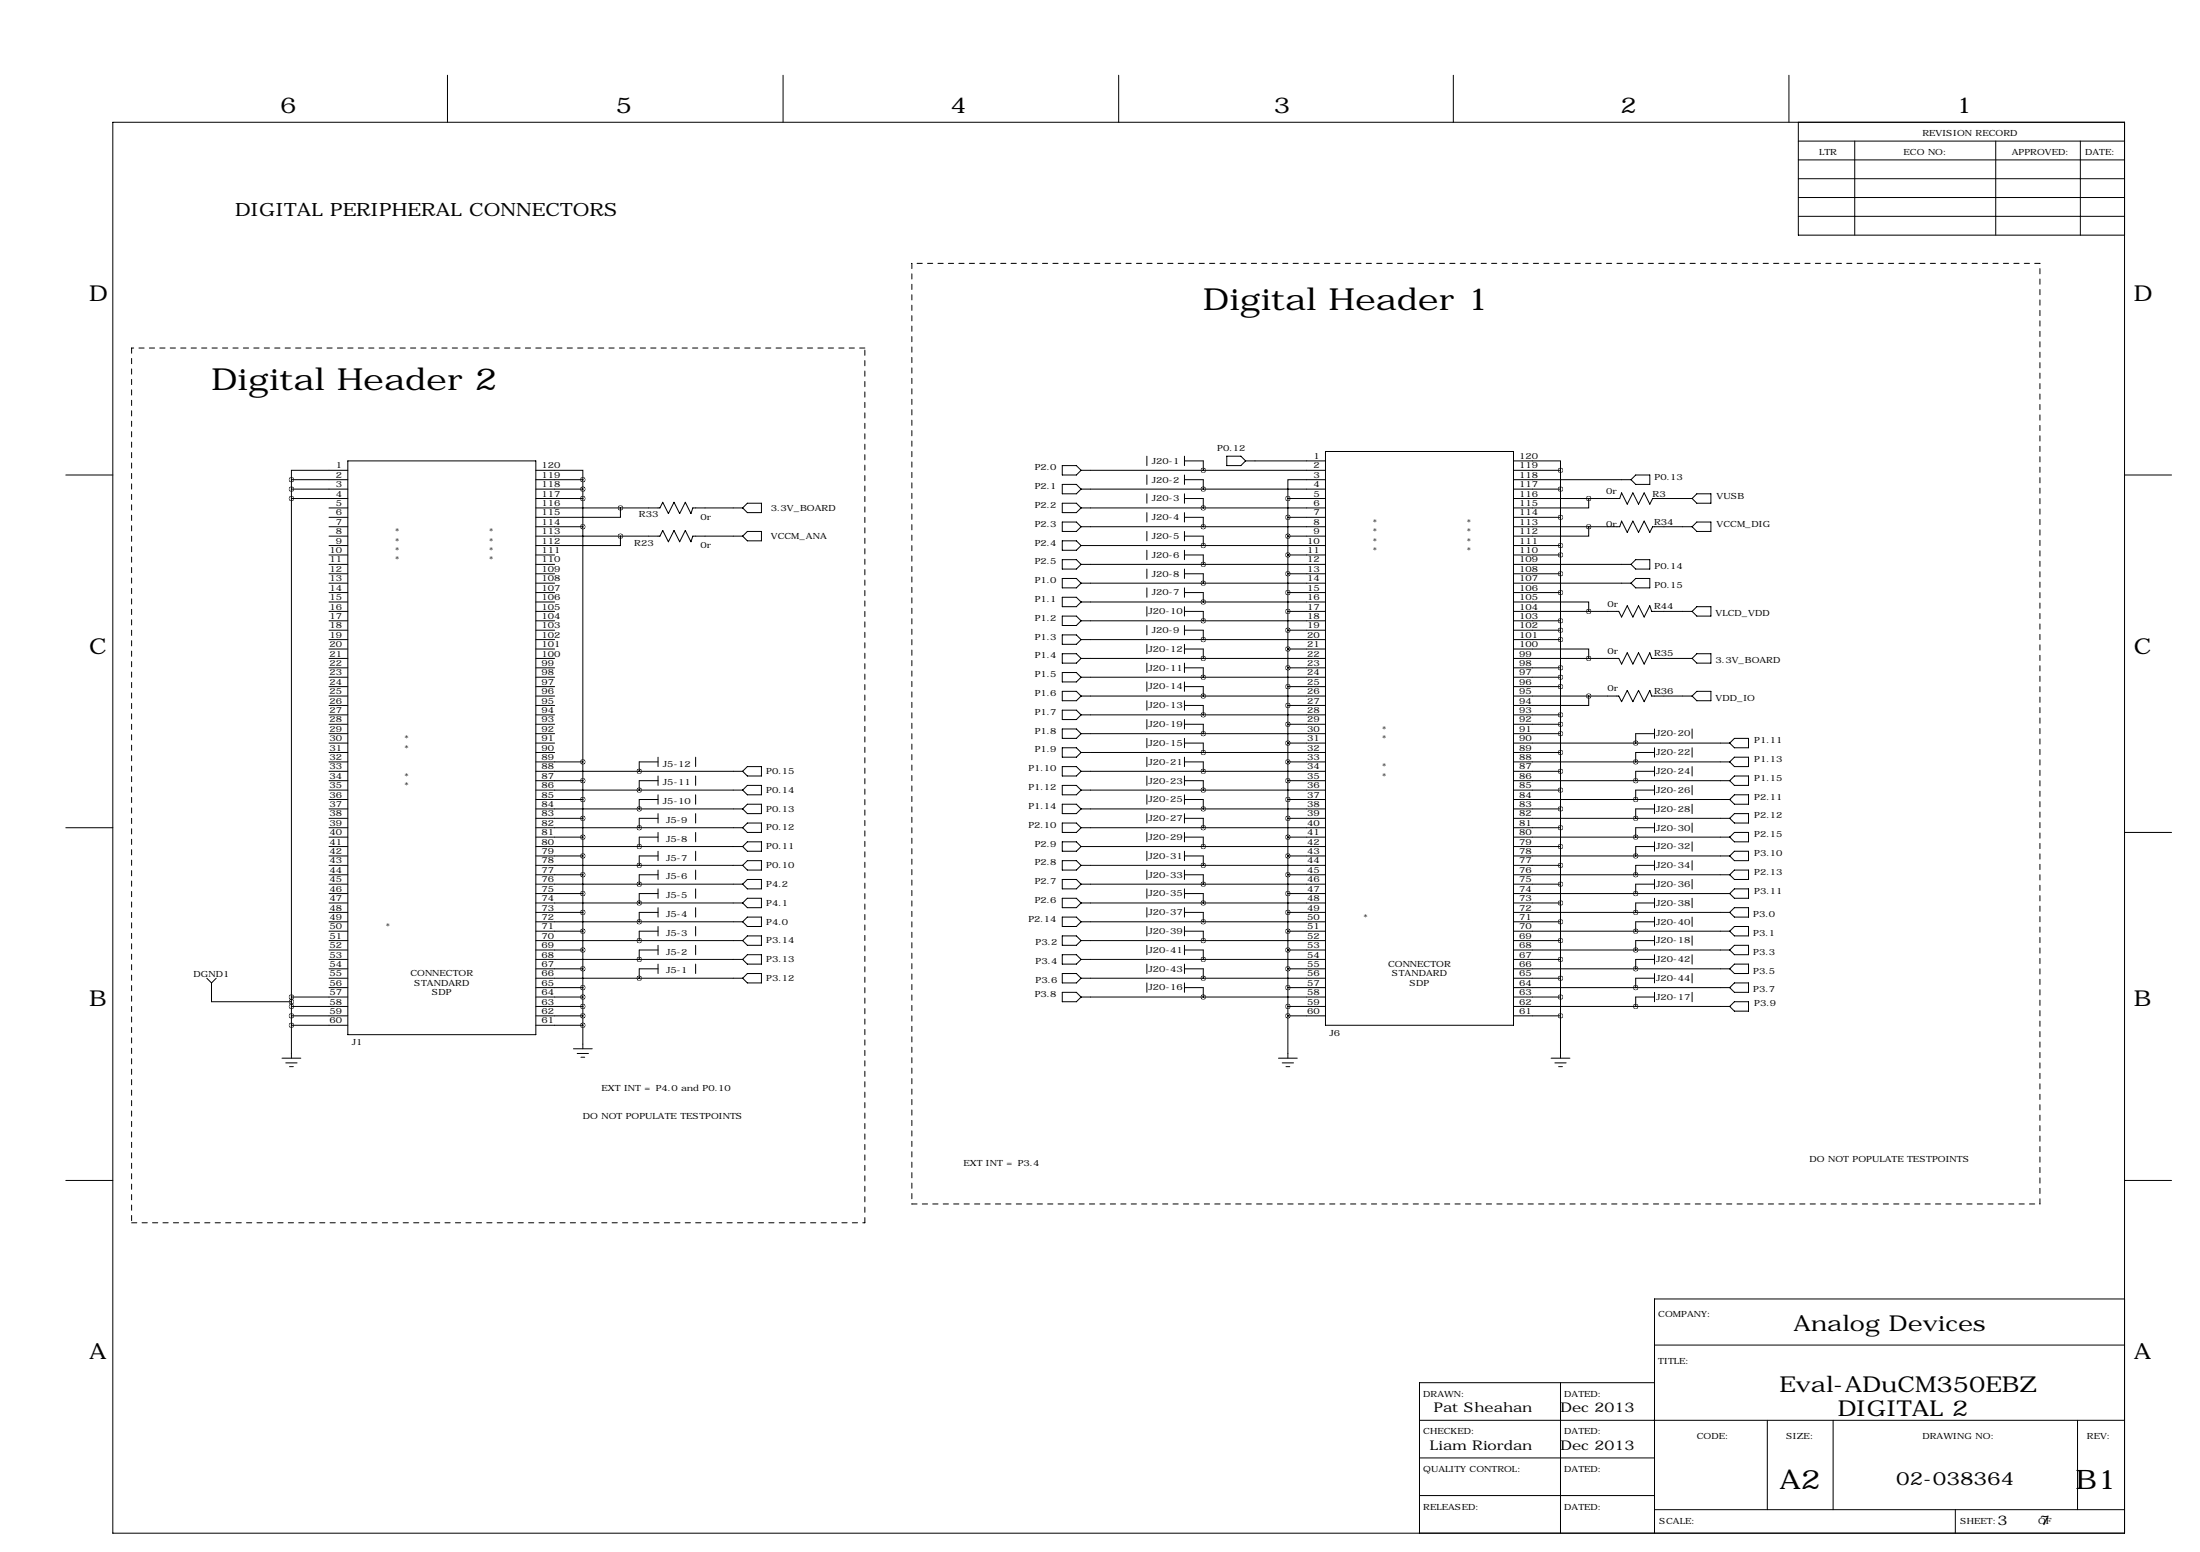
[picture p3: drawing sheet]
<svg xmlns="http://www.w3.org/2000/svg" width="594mm" height="419mm" viewBox="0 0 594 419" stroke-linecap="round" stroke-linejoin="round" font-family="sans-serif">
<path d="M246.4 71.1v254M551.2 71.1h-304.8M35.6 94v236.2M233.7 94h-198.1M35.6 330.2h198.1M233.7 330.2v-236.2M246.4 325.1h304.8M551.2 325.1v-254" fill="none" stroke="#000" stroke-width=".27" stroke-dasharray="1.4 1.4"/>
<g fill="none" stroke="#000" stroke-width=".27">
<path d="M30.5 33h543.5v381h-543.5zM120.9 20.3v12.7M211.6 20.3v12.7M302.3 20.3v12.7M392.7 20.3v12.7M483.4 20.3v12.7M485.9 33v30.5h88.1M485.9 38.1h88.1M501.1 38.1v25.4M539.2 38.1v25.4M562.1 38.1v25.4M485.9 48.3h88.1"/>
<path d="M485.9 43.2h88.1M485.9 53.3h88.1M485.9 58.4h88.1M17.8 128.3h12.7M78.7 129.5h15.3M78.7 132.1h15.3M78.7 134.6h15.3M78.7 129.5v156.3M88.9 137.2h5.1M88.9 139.7h5.1M94 127h-15.3v2.5M94 124.5h50.8v154.9h-50.8z"/>
<path d="M144.8 127h12.7v2.5M144.8 129.5h12.7M144.8 132.1h12.7M144.8 134.6h12.7M144.8 137.2h33.5l.8-1.6 1.5 3.1 1.5-3.1 1.5 3.1 1.6-3.1 1.5 3.1 .5-1.5h13.5M157.5 129.5v153.7M167.6 137.2v2.5h-22.8M200.7 137.2l1.2-1.3h3.8v2.5h-3.8zM287 125.7h3.8l1.3 1.3-1.3 1.3h-3.8zM287 135.9h3.8l1.3 1.3-1.3 1.2h-3.8zM287 130.8h3.8l1.3 1.3-1.3 1.2h-3.8zM292.1 127h66"/>
<path d="M292.1 132.1h66M292.1 137.2h66M309.9 123.2v2.5M309.9 128.3v2.5M309.9 133.3v2.6M309.9 138.4v2.6M320 124.5h5.1v2.5M320 129.5h5.1v2.6M320 134.6h5.1v2.6M320 139.7h5.1v2.5M320 123.2v2.5M320 128.3v2.5"/>
<path d="M320 133.3v2.6M320 138.4v2.6M331.5 123.2h3.8l1.2 1.3-1.2 1.2h-3.8zM336.5 124.5h21.6M348 134.6h10.1M348 139.7h10.1M348 134.6v151.2M358.1 129.5h-10.1v5.1M358.1 121.9h50.8v155h-50.8zM408.9 124.5h12.7v2.5M408.9 127h12.7M408.9 129.5h31.8"/>
<path d="M408.9 132.1h12.7M408.9 134.6h28.7l.5-1.5 1.6 3 1.5-3 1.5 3 1.5-3 1.6 3 .7-1.5h10.7M408.9 139.7h12.7M421.6 127v158.8M429.3 134.6v2.6h-20.4M440.7 129.5l1.3-1.2h3.8v2.5h-3.8zM458.5 133.3h3.8v2.6h-3.8l-1.3-1.3zM574 128.3h12.7M88.9 142.2h5.1M88.9 144.8h5.1M88.9 147.3h5.1M88.9 149.9h5.1"/>
<path d="M88.9 152.4h5.1M88.9 154.9h5.1M88.9 157.5h5.1M144.8 142.2h12.7M144.8 144.8h33.5l.8-1.5 1.5 3 1.5-3 1.5 3 1.6-3 1.5 3 .5-1.5h13.5M144.8 149.9h5.1M144.8 152.4h5.1M144.8 154.9h5.1M144.8 157.5h5.1M167.6 144.8v2.5h-22.8M200.7 144.8l1.2-1.3h3.8v2.6h-3.8zM287 151.1h3.8l1.3 1.3-1.3 1.3h-3.8z"/>
<path d="M287 141h3.8l1.3 1.2-1.3 1.3h-3.8zM287 146.1h3.8l1.3 1.2-1.3 1.3h-3.8zM287 156.2h3.8l1.3 1.3-1.3 1.3h-3.8zM292.1 142.2h66M292.1 147.3h66M292.1 152.4h66M292.1 157.5h66M309.9 143.5v2.6M309.9 148.6v2.5M309.9 153.7v2.5M309.9 158.8v2.5M320 144.8h5.1v2.5"/>
<path d="M320 149.9h5.1v2.5M320 154.9h5.1v2.6M320 143.5v2.6M320 148.6v2.5M320 153.7v2.5M320 158.8v2.5M348 144.8h10.1M348 149.9h10.1M348 154.9h10.1M408.9 142.2h28.7l.5-1.5 1.6 3.1 1.5-3.1 1.5 3.1 1.5-3.1 1.6 3.1 .7-1.6h10.7M408.9 147.3h12.7M408.9 149.9h12.7"/>
<path d="M408.9 152.4h31.8M408.9 154.9h12.7M408.9 157.5h31.8M429.3 142.2v2.6h-20.4M440.7 152.4l1.3-1.3h3.8v2.6h-3.8zM440.7 157.5l1.3-1.3h3.8v2.6h-3.8zM458.5 141h3.8v2.5h-3.8l-1.3-1.3zM88.9 160h5.1M88.9 162.6h5.1M88.9 165.1h5.1M88.9 167.6h5.1M88.9 170.2h5.1"/>
<path d="M88.9 172.7h5.1M88.9 175.3h5.1M88.9 177.8h5.1M144.8 160h5.1M144.8 162.6h5.1M144.8 165.1h5.1M144.8 167.6h5.1M144.8 170.2h5.1M144.8 172.7h5.1M144.8 175.3h5.1M144.8 177.8h5.1M287 171.4h3.8l1.3 1.3-1.3 1.3h-3.8z"/>
<path d="M287 161.3h3.8l1.3 1.3-1.3 1.2h-3.8zM287 166.4h3.8l1.3 1.2-1.3 1.3h-3.8zM287 176.5h3.8l1.3 1.3-1.3 1.3h-3.8zM292.1 162.6h66M292.1 167.6h66M292.1 172.7h66M292.1 177.8h66M309.9 163.8v2.6M309.9 168.9v2.5M309.9 174v2.5M309.9 179.1v2.5M320 160h5.1v2.6"/>
<path d="M320 165.1h5.1v2.5M320 170.2h5.1v2.5M320 175.3h5.1v2.5M320 163.8v2.6M320 168.9v2.5M320 174v2.5M320 179.1v2.5M348 160h10.1M348 165.1h10.1M348 170.2h10.1M348 175.3h10.1M408.9 175.3h20.4v2.5"/>
<path d="M408.9 162.6h20.4v2.5M408.9 160h12.7M408.9 165.1h28.5l.7 1.5 1.6-3 1.5 3 1.5-3 1.5 3 1.6-3 .5 1.5h10.9M408.9 167.6h12.7M408.9 170.2h12.7M408.9 172.7h12.7M408.9 177.8h28.5l.7 1.5 1.6-3 1.5 3 1.5-3 1.5 3 1.6-3 .5 1.5h10.9M457.2 165.1l1.3-1.3h3.8v2.6h-3.8zM457.2 177.8l1.3-1.3h3.8v2.6h-3.8zM88.9 180.3h5.1M88.9 182.9h5.1M88.9 185.4h5.1"/>
<path d="M88.9 188h5.1M88.9 190.5h5.1M88.9 193h5.1M88.9 195.6h5.1M88.9 198.1h5.1M144.8 180.3h5.1M144.8 182.9h5.1M144.8 185.4h5.1M144.8 188h5.1M144.8 190.5h5.1M144.8 193h5.1M144.8 195.6h5.1"/>
<path d="M144.8 198.1h5.1M287 181.6h3.8l1.3 1.3-1.3 1.2h-3.8zM287 186.7h3.8l1.3 1.3-1.3 1.2h-3.8zM287 191.8h3.8l1.3 1.2-1.3 1.3h-3.8zM287 196.8h3.8l1.3 1.3-1.3 1.3h-3.8zM292.1 182.9h66M292.1 188h66M292.1 193h66M292.1 198.1h66M309.9 184.1v2.6M309.9 189.2v2.6M309.9 194.3v2.5"/>
<path d="M309.9 199.4v2.5M320 180.3h5.1v2.6M320 185.4h5.1v2.6M320 190.5h5.1v2.5M320 195.6h5.1v2.5M320 184.1v2.6M320 189.2v2.6M320 194.3v2.5M320 199.4v2.5M348 180.3h10.1M348 185.4h10.1M348 190.5h10.1"/>
<path d="M348 195.6h10.1M408.9 180.3h12.7M408.9 182.9h12.7M408.9 185.4h12.7M408.9 188h28.5l.7 1.5 1.6-3.1 1.5 3.1 1.5-3.1 1.5 3.1 1.6-3.1 .5 1.6h10.9M408.9 193h12.7M408.9 195.6h12.7M408.9 198.1h12.7M429.3 188v2.5h-20.4M447 196.8v2.6M447 198.1h-5v2.6M457.2 196.8v2.6"/>
<path d="M458.5 186.7h3.8v2.5h-3.8l-1.3-1.2zM88.9 200.7h5.1M88.9 203.2h5.1M88.9 205.7h5.1M88.9 208.3h5.1M88.9 210.8h5.1M88.9 213.4h5.1M88.9 215.9h5.1M88.9 218.4h5.1M144.8 200.7h5.1M144.8 203.2h5.1M144.8 205.7h12.7"/>
<path d="M144.8 208.3h55.9M144.8 210.8h12.7M144.8 213.4h55.9M144.8 215.9h12.7M144.8 218.4h55.9M177.8 205.7h-5.1v2.6M177.8 210.8h-5.1v2.6M177.8 215.9h-5.1v2.5M177.8 204.5v2.5M177.8 209.5v2.6M177.8 214.6v2.6M177.8 219.7v2.5"/>
<path d="M188 204.5v2.5M188 209.5v2.6M188 214.6v2.6M188 219.7v2.5M200.7 208.3l1.2-1.3h3.8v2.5h-3.8zM200.7 213.4l1.2-1.3h3.8v2.5h-3.8zM200.7 218.4l1.2-1.2h3.8v2.5h-3.8zM287 217.2h3.8l1.3 1.2-1.3 1.3h-3.8zM287 212.1h3.8l1.3 1.3-1.3 1.2h-3.8zM287 207h3.8l1.3 1.3-1.3 1.2h-3.8zM287 201.9h3.8l1.3 1.3-1.3 1.3h-3.8zM292.1 203.2h66"/>
<path d="M292.1 208.3h66M292.1 213.4h66M292.1 218.4h66M309.9 204.5v2.5M309.9 209.5v2.6M309.9 214.6v2.6M309.9 219.7v2.5M320 200.7h5.1v2.5M320 205.7h5.1v2.6M320 210.8h5.1v2.6M320 215.9h5.1v2.5M320 204.5v2.5"/>
<path d="M320 209.5v2.6M320 214.6v2.6M320 219.7v2.5M348 200.7h10.1M348 205.7h10.1M348 210.8h10.1M348 215.9h10.1M408.9 200.7h58.5M408.9 203.2h12.7M408.9 205.7h58.5M408.9 208.3h12.7M408.9 210.8h58.5"/>
<path d="M408.9 213.4h12.7M408.9 215.9h58.5M408.9 218.4h12.7M447 201.9v2.6M447 207v2.5M447 212.1v2.5M447 217.2v2.5M447 203.2h-5v2.5M447 208.3h-5v2.5M447 213.4h-5v2.5M447 218.4h-5v2.6M457.2 201.9v2.6"/>
<path d="M457.2 207v2.5M457.2 212.1v2.5M457.2 217.2v2.5M467.4 200.7l1.2-1.3h3.8v2.5h-3.8zM468.6 219.7h3.8v2.5h-3.8l-1.2-1.2zM468.6 214.6h3.8v2.6h-3.8l-1.2-1.3zM468.6 209.5h3.8v2.6h-3.8l-1.2-1.3zM468.6 204.5h3.8v2.5h-3.8l-1.2-1.3zM17.8 223.5h12.7M88.9 223.5h5.1M88.9 221h5.1M88.9 226.1h5.1"/>
<path d="M88.9 228.6h5.1M88.9 231.1h5.1M88.9 233.7h5.1M88.9 236.2h5.1M88.9 238.8h5.1M144.8 223.5h55.9M144.8 221h12.7M144.8 226.1h12.7M144.8 228.6h55.9M144.8 231.1h12.7M144.8 233.7h55.9M144.8 236.2h12.7"/>
<path d="M144.8 238.8h55.9M177.8 221h-5.1v2.5M177.8 226.1h-5.1v2.5M177.8 231.1h-5.1v2.6M177.8 236.2h-5.1v2.6M177.8 224.8v2.5M177.8 229.9v2.5M177.8 234.9v2.6M188 224.8v2.5M188 229.9v2.5M188 234.9v2.6M200.7 223.5l1.2-1.3h3.8v2.6h-3.8z"/>
<path d="M200.7 228.6l1.2-1.3h3.8v2.6h-3.8zM200.7 233.7l1.2-1.3h3.8v2.5h-3.8zM200.7 238.8l1.2-1.3h3.8v2.5h-3.8zM287 222.2h3.8l1.3 1.3-1.3 1.3h-3.8zM287 232.4h3.8l1.3 1.3-1.3 1.2h-3.8zM287 227.3h3.8l1.3 1.3-1.3 1.3h-3.8zM287 237.5h3.8l1.3 1.3-1.3 1.2h-3.8zM292.1 223.5h66M292.1 228.6h66M292.1 233.7h66M292.1 238.8h66M309.9 224.8v2.5"/>
<path d="M309.9 229.9v2.5M309.9 234.9v2.6M320 221h5.1v2.5M320 226.1h5.1v2.5M320 231.1h5.1v2.6M320 236.2h5.1v2.6M320 224.8v2.5M320 229.9v2.5M320 234.9v2.6M348 221h10.1M348 226.1h10.1M348 231.1h10.1"/>
<path d="M348 236.2h10.1M408.9 223.5h12.7M408.9 221h58.5M408.9 226.1h58.5M408.9 228.6h12.7M408.9 231.1h58.5M408.9 233.7h12.7M408.9 236.2h58.5M408.9 238.8h12.7M447 222.2v2.6M447 227.3v2.6M447 232.4v2.5"/>
<path d="M447 237.5v2.5M447 223.5h-5v2.6M447 228.6h-5v2.5M447 233.7h-5v2.5M447 238.8h-5v2.5M457.2 222.2v2.6M457.2 227.3v2.6M457.2 232.4v2.5M457.2 237.5v2.5M467.4 236.2l1.2-1.3h3.8v2.6h-3.8zM468.6 224.8h3.8v2.5h-3.8l-1.2-1.2zM468.6 229.9h3.8v2.5h-3.8l-1.2-1.3z"/>
<path d="M574 224.8h12.7M88.9 241.3h5.1M88.9 243.8h5.1M88.9 246.4h5.1M88.9 248.9h5.1M88.9 251.5h5.1M88.9 254h5.1M88.9 256.5h5.1M88.9 259.1h5.1M144.8 241.3h12.7M144.8 243.8h55.9M144.8 246.4h12.7"/>
<path d="M144.8 248.9h55.9M144.8 251.5h12.7M144.8 254h55.9M144.8 256.5h12.7M144.8 259.1h55.9M177.8 241.3h-5.1v2.5M177.8 246.4h-5.1v2.5M177.8 251.5h-5.1v2.5M177.8 256.5h-5.1v2.6M177.8 240v2.6M177.8 245.1v2.5M177.8 250.2v2.5"/>
<path d="M177.8 255.3v2.5M188 240v2.6M188 245.1v2.5M188 250.2v2.5M188 255.3v2.5M200.7 243.8l1.2-1.2h3.8v2.5h-3.8zM200.7 248.9l1.2-1.3h3.8v2.6h-3.8zM200.7 254l1.2-1.3h3.8v2.6h-3.8zM200.7 259.1l1.2-1.3h3.8v2.6h-3.8zM287 257.8h3.8l1.3 1.3-1.3 1.3h-3.8zM287 252.7h3.8l1.3 1.3-1.3 1.3h-3.8zM287 247.6h3.8l1.3 1.3-1.3 1.3h-3.8z"/>
<path d="M287 242.6h3.8l1.3 1.2-1.3 1.3h-3.8zM292.1 243.8h66M292.1 248.9h66M292.1 254h66M292.1 259.1h66M309.9 240v2.6M309.9 245.1v2.5M309.9 250.2v2.5M309.9 255.3v2.5M320 241.3h5.1v2.5M320 246.4h5.1v2.5M320 251.5h5.1v2.5"/>
<path d="M320 256.5h5.1v2.6M320 240v2.6M320 245.1v2.5M320 250.2v2.5M320 255.3v2.5M348 241.3h10.1M348 246.4h10.1M348 251.5h10.1M348 256.5h10.1M408.9 241.3h58.5M408.9 243.8h12.7M408.9 246.4h58.5"/>
<path d="M408.9 248.9h12.7M408.9 251.5h58.5M408.9 254h12.7M408.9 256.5h58.5M408.9 259.1h12.7M447 242.6v2.5M447 247.6v2.6M447 252.7v2.6M447 257.8v2.6M447 243.8h-5v2.6M447 248.9h-5v2.6M447 254h-5v2.5"/>
<path d="M447 259.1h-5v2.5M457.2 242.6v2.5M457.2 247.6v2.6M457.2 252.7v2.6M457.2 257.8v2.6M468.6 255.3h3.8v2.5h-3.8l-1.2-1.3zM468.6 250.2h3.8v2.5h-3.8l-1.2-1.2zM468.6 245.1h3.8v2.5h-3.8l-1.2-1.2zM468.6 240h3.8v2.6h-3.8l-1.2-1.3zM55.9 264.2l1.2 1.2M57.1 265.4v5.1h21.6M58.4 264.2l-1.3 1.2"/>
<path d="M78.7 269.2h15.3M78.7 271.8h15.3M78.7 274.3h15.3M78.7 276.9h15.3M88.9 261.6h5.1M88.9 264.2h5.1M88.9 266.7h5.1M144.8 261.6h12.7M144.8 264.2h55.9M144.8 266.7h12.7M144.8 269.2h12.7M144.8 271.8h12.7"/>
<path d="M144.8 274.3h12.7M144.8 276.9h12.7M177.8 261.6h-5.1v2.6M177.8 260.4v2.5M188 260.4v2.5M200.7 264.2l1.2-1.3h3.8v2.5h-3.8zM287 262.9h3.8l1.3 1.3-1.3 1.2h-3.8zM287 268h3.8l1.3 1.2-1.3 1.3h-3.8zM292.1 264.2h66M292.1 269.2h66M309.9 260.4v2.5M309.9 265.4v2.6"/>
<path d="M320 261.6h5.1v2.6M320 266.7h5.1v2.5M320 260.4v2.5M320 265.4v2.6M348 261.6h10.1M348 266.7h10.1M348 271.8h10.1M348 274.3h10.1M408.9 261.6h58.5M408.9 264.2h12.7M408.9 266.7h58.5M408.9 269.2h12.7"/>
<path d="M408.9 271.8h58.5M408.9 274.3h12.7M447 262.9v2.5M447 268v2.5M447 264.2h-5v2.5M447 269.2h-5v2.6M457.2 262.9v2.5M457.2 268v2.5M468.6 260.4h3.8v2.5h-3.8l-1.2-1.3zM468.6 265.4h3.8v2.6h-3.8l-1.2-1.3zM468.6 270.5h3.8v2.5h-3.8l-1.2-1.2zM76.2 285.8h5.1"/>
<path d="M77.2 287h3.1M78.2 288h1M154.9 283.2h5.1M156 284.5h3M157 285.5h1M345.4 285.8h5.1M346.5 287h3M347.5 288h1M419.1 285.8h5.1M420.1 287h3.1M421.1 288h1M17.8 318.8h12.7"/>
<path d="M574 318.8h12.7M574 350.8h-127v63.2M421.6 373.4v40.6M447 363.2h127M447 373.4h-63.5v40.6M383.5 383.5h190.5M383.5 393.7h63.5M477.5 383.5v24.2M495.3 383.5v24.2M561.3 383.5v24.2M383.5 403.9h63.5M447 407.7h127"/>
<path d="M528.3 407.7v6.3"/>
</g>
<path d="M78.7 129.5a.05 .05 0 0 0 .1 0 .05 .05 0 0 0-.1 0zM78.7 132.1a.05 .05 0 0 0 .1 0 .05 .05 0 0 0-.1 0zM157.4 129.5a.05 .05 0 0 0 .1 0 .05 .05 0 0 0-.1 0zM157.4 132.1a.05 .05 0 0 0 .1 0 .05 .05 0 0 0-.1 0zM78.7 276.9a.05 .05 0 0 0 .1 0 .05 .05 0 0 0-.1 0zM78.7 274.3a.05 .05 0 0 0 .1 0 .05 .05 0 0 0-.1 0zM78.7 271.8a.05 .05 0 0 0 .1 0 .05 .05 0 0 0-.1 0zM421.6 127a.05 .05 0 0 0 .1 0 .05 .05 0 0 0-.1 0zM421.6 195.6a.05 .05 0 0 0 .1 0 .05 .05 0 0 0-.1 0zM421.6 198.1a.05 .05 0 0 0 .1 0 .05 .05 0 0 0-.1 0zM347.9 139.7a.05 .05 0 0 0 .1 0 .05 .05 0 0 0-.1 0zM429.2 177.8a.05 .05 0 0 0 .1 0 .05 .05 0 0 0-.1 0zM429.2 188a.05 .05 0 0 0 .1 0 .05 .05 0 0 0-.1 0zM429.2 134.6a.05 .05 0 0 0 .1 0 .05 .05 0 0 0-.1 0zM421.6 147.3a.05 .05 0 0 0 .1 0 .05 .05 0 0 0-.1 0zM421.6 132.1a.05 .05 0 0 0 .1 0 .05 .05 0 0 0-.1 0zM421.6 139.7a.05 .05 0 0 0 .1 0 .05 .05 0 0 0-.1 0zM421.6 213.4a.05 .05 0 0 0 .1 0 .05 .05 0 0 0-.1 0zM421.6 218.4a.05 .05 0 0 0 .1 0 .05 .05 0 0 0-.1 0zM421.6 223.5a.05 .05 0 0 0 .1 0 .05 .05 0 0 0-.1 0zM421.6 228.6a.05 .05 0 0 0 .1 0 .05 .05 0 0 0-.1 0zM421.6 233.7a.05 .05 0 0 0 .1 0 .05 .05 0 0 0-.1 0zM421.6 238.8a.05 .05 0 0 0 .1 0 .05 .05 0 0 0-.1 0zM421.6 243.8a.05 .05 0 0 0 .1 0 .05 .05 0 0 0-.1 0zM421.6 248.9a.05 .05 0 0 0 .1 0 .05 .05 0 0 0-.1 0zM421.6 254a.05 .05 0 0 0 .1 0 .05 .05 0 0 0-.1 0zM347.9 134.6a.05 .05 0 0 0 .1 0 .05 .05 0 0 0-.1 0zM347.9 144.8a.05 .05 0 0 0 .1 0 .05 .05 0 0 0-.1 0zM347.9 149.9a.05 .05 0 0 0 .1 0 .05 .05 0 0 0-.1 0zM347.9 154.9a.05 .05 0 0 0 .1 0 .05 .05 0 0 0-.1 0zM347.9 160a.05 .05 0 0 0 .1 0 .05 .05 0 0 0-.1 0zM347.9 165.1a.05 .05 0 0 0 .1 0 .05 .05 0 0 0-.1 0zM347.9 170.2a.05 .05 0 0 0 .1 0 .05 .05 0 0 0-.1 0zM347.9 175.3a.05 .05 0 0 0 .1 0 .05 .05 0 0 0-.1 0zM347.9 180.3a.05 .05 0 0 0 .1 0 .05 .05 0 0 0-.1 0zM347.9 185.4a.05 .05 0 0 0 .1 0 .05 .05 0 0 0-.1 0zM347.9 190.5a.05 .05 0 0 0 .1 0 .05 .05 0 0 0-.1 0zM347.9 195.6a.05 .05 0 0 0 .1 0 .05 .05 0 0 0-.1 0zM347.9 200.7a.05 .05 0 0 0 .1 0 .05 .05 0 0 0-.1 0zM347.9 205.7a.05 .05 0 0 0 .1 0 .05 .05 0 0 0-.1 0zM347.9 210.8a.05 .05 0 0 0 .1 0 .05 .05 0 0 0-.1 0zM347.9 215.9a.05 .05 0 0 0 .1 0 .05 .05 0 0 0-.1 0zM347.9 221a.05 .05 0 0 0 .1 0 .05 .05 0 0 0-.1 0zM347.9 226.1a.05 .05 0 0 0 .1 0 .05 .05 0 0 0-.1 0zM347.9 231.1a.05 .05 0 0 0 .1 0 .05 .05 0 0 0-.1 0zM347.9 236.2a.05 .05 0 0 0 .1 0 .05 .05 0 0 0-.1 0zM347.9 241.3a.05 .05 0 0 0 .1 0 .05 .05 0 0 0-.1 0zM347.9 246.4a.05 .05 0 0 0 .1 0 .05 .05 0 0 0-.1 0zM347.9 251.5a.05 .05 0 0 0 .1 0 .05 .05 0 0 0-.1 0zM429.2 142.2a.05 .05 0 0 0 .1 0 .05 .05 0 0 0-.1 0zM157.4 269.2a.05 .05 0 0 0 .1 0 .05 .05 0 0 0-.1 0zM157.4 266.7a.05 .05 0 0 0 .1 0 .05 .05 0 0 0-.1 0zM157.4 261.6a.05 .05 0 0 0 .1 0 .05 .05 0 0 0-.1 0zM157.4 256.5a.05 .05 0 0 0 .1 0 .05 .05 0 0 0-.1 0zM157.4 251.5a.05 .05 0 0 0 .1 0 .05 .05 0 0 0-.1 0zM157.4 246.4a.05 .05 0 0 0 .1 0 .05 .05 0 0 0-.1 0zM157.4 241.3a.05 .05 0 0 0 .1 0 .05 .05 0 0 0-.1 0zM157.4 236.2a.05 .05 0 0 0 .1 0 .05 .05 0 0 0-.1 0zM157.4 231.1a.05 .05 0 0 0 .1 0 .05 .05 0 0 0-.1 0zM157.4 226.1a.05 .05 0 0 0 .1 0 .05 .05 0 0 0-.1 0zM157.4 221a.05 .05 0 0 0 .1 0 .05 .05 0 0 0-.1 0zM157.4 215.9a.05 .05 0 0 0 .1 0 .05 .05 0 0 0-.1 0zM157.4 210.8a.05 .05 0 0 0 .1 0 .05 .05 0 0 0-.1 0zM157.4 134.6a.05 .05 0 0 0 .1 0 .05 .05 0 0 0-.1 0zM167.6 137.2a.05 .05 0 0 0 .1 0 .05 .05 0 0 0-.1 0zM429.2 165.1a.05 .05 0 0 0 .1 0 .05 .05 0 0 0-.1 0zM172.7 208.3a.05 .05 0 0 0 .1 0 .05 .05 0 0 0-.1 0zM172.7 213.4a.05 .05 0 0 0 .1 0 .05 .05 0 0 0-.1 0zM172.7 218.4a.05 .05 0 0 0 .1 0 .05 .05 0 0 0-.1 0zM172.7 223.5a.05 .05 0 0 0 .1 0 .05 .05 0 0 0-.1 0zM172.7 228.6a.05 .05 0 0 0 .1 0 .05 .05 0 0 0-.1 0zM172.7 233.7a.05 .05 0 0 0 .1 0 .05 .05 0 0 0-.1 0zM172.7 238.8a.05 .05 0 0 0 .1 0 .05 .05 0 0 0-.1 0zM172.7 243.8a.05 .05 0 0 0 .1 0 .05 .05 0 0 0-.1 0zM172.7 248.9a.05 .05 0 0 0 .1 0 .05 .05 0 0 0-.1 0zM172.7 254a.05 .05 0 0 0 .1 0 .05 .05 0 0 0-.1 0zM172.7 259.1a.05 .05 0 0 0 .1 0 .05 .05 0 0 0-.1 0zM172.7 264.2a.05 .05 0 0 0 .1 0 .05 .05 0 0 0-.1 0zM441.9 241.3a.05 .05 0 0 0 .1 0 .05 .05 0 0 0-.1 0zM441.9 271.8a.05 .05 0 0 0 .1 0 .05 .05 0 0 0-.1 0zM441.9 226.1a.05 .05 0 0 0 .1 0 .05 .05 0 0 0-.1 0zM441.9 236.2a.05 .05 0 0 0 .1 0 .05 .05 0 0 0-.1 0zM441.9 215.9a.05 .05 0 0 0 .1 0 .05 .05 0 0 0-.1 0zM325.1 228.6a.05 .05 0 0 0 .1 0 .05 .05 0 0 0-.1 0zM325.1 238.8a.05 .05 0 0 0 .1 0 .05 .05 0 0 0-.1 0zM441.9 210.8a.05 .05 0 0 0 .1 0 .05 .05 0 0 0-.1 0zM441.9 205.7a.05 .05 0 0 0 .1 0 .05 .05 0 0 0-.1 0zM441.9 200.7a.05 .05 0 0 0 .1 0 .05 .05 0 0 0-.1 0zM441.9 266.7a.05 .05 0 0 0 .1 0 .05 .05 0 0 0-.1 0zM325.1 264.2a.05 .05 0 0 0 .1 0 .05 .05 0 0 0-.1 0zM441.9 261.6a.05 .05 0 0 0 .1 0 .05 .05 0 0 0-.1 0zM325.1 259.1a.05 .05 0 0 0 .1 0 .05 .05 0 0 0-.1 0zM441.9 256.5a.05 .05 0 0 0 .1 0 .05 .05 0 0 0-.1 0zM325.1 254a.05 .05 0 0 0 .1 0 .05 .05 0 0 0-.1 0zM441.9 251.5a.05 .05 0 0 0 .1 0 .05 .05 0 0 0-.1 0zM441.9 246.4a.05 .05 0 0 0 .1 0 .05 .05 0 0 0-.1 0zM441.9 231.1a.05 .05 0 0 0 .1 0 .05 .05 0 0 0-.1 0zM325.1 269.2a.05 .05 0 0 0 .1 0 .05 .05 0 0 0-.1 0zM325.1 248.9a.05 .05 0 0 0 .1 0 .05 .05 0 0 0-.1 0zM441.9 221a.05 .05 0 0 0 .1 0 .05 .05 0 0 0-.1 0zM325.1 223.5a.05 .05 0 0 0 .1 0 .05 .05 0 0 0-.1 0zM325.1 233.7a.05 .05 0 0 0 .1 0 .05 .05 0 0 0-.1 0zM325.1 243.8a.05 .05 0 0 0 .1 0 .05 .05 0 0 0-.1 0zM325.1 218.4a.05 .05 0 0 0 .1 0 .05 .05 0 0 0-.1 0zM325.1 213.4a.05 .05 0 0 0 .1 0 .05 .05 0 0 0-.1 0zM325.1 208.3a.05 .05 0 0 0 .1 0 .05 .05 0 0 0-.1 0zM325.1 203.2a.05 .05 0 0 0 .1 0 .05 .05 0 0 0-.1 0zM325.1 198.1a.05 .05 0 0 0 .1 0 .05 .05 0 0 0-.1 0zM325.1 193a.05 .05 0 0 0 .1 0 .05 .05 0 0 0-.1 0zM325.1 188a.05 .05 0 0 0 .1 0 .05 .05 0 0 0-.1 0zM325.1 182.9a.05 .05 0 0 0 .1 0 .05 .05 0 0 0-.1 0zM325.1 177.8a.05 .05 0 0 0 .1 0 .05 .05 0 0 0-.1 0zM325.1 172.7a.05 .05 0 0 0 .1 0 .05 .05 0 0 0-.1 0zM325.1 167.6a.05 .05 0 0 0 .1 0 .05 .05 0 0 0-.1 0zM325.1 162.6a.05 .05 0 0 0 .1 0 .05 .05 0 0 0-.1 0zM325.1 157.5a.05 .05 0 0 0 .1 0 .05 .05 0 0 0-.1 0zM325.1 152.4a.05 .05 0 0 0 .1 0 .05 .05 0 0 0-.1 0zM325.1 147.3a.05 .05 0 0 0 .1 0 .05 .05 0 0 0-.1 0zM325.1 142.2a.05 .05 0 0 0 .1 0 .05 .05 0 0 0-.1 0zM325.1 137.2a.05 .05 0 0 0 .1 0 .05 .05 0 0 0-.1 0zM325.1 132.1a.05 .05 0 0 0 .1 0 .05 .05 0 0 0-.1 0zM325.1 127a.05 .05 0 0 0 .1 0 .05 .05 0 0 0-.1 0zM421.6 259.1a.05 .05 0 0 0 .1 0 .05 .05 0 0 0-.1 0zM421.6 264.2a.05 .05 0 0 0 .1 0 .05 .05 0 0 0-.1 0zM347.9 256.5a.05 .05 0 0 0 .1 0 .05 .05 0 0 0-.1 0zM347.9 266.7a.05 .05 0 0 0 .1 0 .05 .05 0 0 0-.1 0zM347.9 261.6a.05 .05 0 0 0 .1 0 .05 .05 0 0 0-.1 0zM421.6 149.9a.05 .05 0 0 0 .1 0 .05 .05 0 0 0-.1 0zM421.6 154.9a.05 .05 0 0 0 .1 0 .05 .05 0 0 0-.1 0zM421.6 160a.05 .05 0 0 0 .1 0 .05 .05 0 0 0-.1 0zM421.6 167.6a.05 .05 0 0 0 .1 0 .05 .05 0 0 0-.1 0zM421.6 170.2a.05 .05 0 0 0 .1 0 .05 .05 0 0 0-.1 0zM421.6 172.7a.05 .05 0 0 0 .1 0 .05 .05 0 0 0-.1 0zM421.6 180.3a.05 .05 0 0 0 .1 0 .05 .05 0 0 0-.1 0zM421.6 182.9a.05 .05 0 0 0 .1 0 .05 .05 0 0 0-.1 0zM421.6 185.4a.05 .05 0 0 0 .1 0 .05 .05 0 0 0-.1 0zM421.6 193a.05 .05 0 0 0 .1 0 .05 .05 0 0 0-.1 0zM421.6 203.2a.05 .05 0 0 0 .1 0 .05 .05 0 0 0-.1 0zM421.6 208.3a.05 .05 0 0 0 .1 0 .05 .05 0 0 0-.1 0zM421.6 269.2a.05 .05 0 0 0 .1 0 .05 .05 0 0 0-.1 0zM421.6 274.3a.05 .05 0 0 0 .1 0 .05 .05 0 0 0-.1 0zM347.9 271.8a.05 .05 0 0 0 .1 0 .05 .05 0 0 0-.1 0zM347.9 274.3a.05 .05 0 0 0 .1 0 .05 .05 0 0 0-.1 0zM157.4 276.9a.05 .05 0 0 0 .1 0 .05 .05 0 0 0-.1 0zM157.4 271.8a.05 .05 0 0 0 .1 0 .05 .05 0 0 0-.1 0zM157.4 274.3a.05 .05 0 0 0 .1 0 .05 .05 0 0 0-.1 0zM167.6 144.8a.05 .05 0 0 0 .1 0 .05 .05 0 0 0-.1 0zM157.4 142.2a.05 .05 0 0 0 .1 0 .05 .05 0 0 0-.1 0zM157.4 205.7a.05 .05 0 0 0 .1 0 .05 .05 0 0 0-.1 0zM78.7 134.6a.05 .05 0 0 0 .1 0 .05 .05 0 0 0-.1 0zM78.7 269.2a.05 .05 0 0 0 .1 0 .05 .05 0 0 0-.1 0zM78.7 270.5a.05 .05 0 0 0 .1 0 .05 .05 0 0 0-.1 0z" fill="#000" stroke="#000" stroke-width="1.3"/>
<g font-size="8.2">
<text x="325.1" y="83.8">Digital Header 1</text>
<text x="57.1" y="105.4">Digital Header 2</text>
</g>
<g font-size="7.3">
<text x="480.8" y="402">A2</text>
<text x="560.8" y="402">B1</text>
</g>
<g font-size="5.9">
<text x="75.7" y="30.5">6</text>
<text x="166.4" y="30.5">5</text>
<text x="256.8" y="30.5">4</text>
<text x="344.2" y="30.5">3</text>
<text x="437.9" y="30.5">2</text>
<text x="528.6" y="30.5">1</text>
<text x="24.1" y="81.3">D</text>
<text x="576.6" y="81.3">D</text>
<text x="24.1" y="176.5">C</text>
<text x="576.6" y="176.5">C</text>
<text x="24.1" y="271.8">B</text>
<text x="576.6" y="271.8">B</text>
<text x="484.6" y="359.5">Analog Devices</text>
<text x="24.1" y="367">A</text>
<text x="576.6" y="367">A</text>
<text x="480.8" y="376">Eval-ADuCM350EBZ</text>
<text x="496.6" y="382.3">DIGITAL 2</text>
</g>
<g font-size="4.9">
<text x="63.5" y="58.4">DIGITAL PERIPHERAL CONNECTORS</text>
<text x="512.4" y="400.9">02-038364</text>
</g>
<g font-size="3.6">
<text x="387.4" y="381.3">Pat Sheahan</text>
<text x="421.6" y="381.3">Dec 2013</text>
<text x="386.4" y="391.5">Liam Riordan</text>
<text x="421.6" y="391.5">Dec 2013</text>
<text x="539.8" y="411.8">3</text>
<text x="551.2" y="411.8">7</text>
</g>
<g font-size="2.3">
<text x="491.5" y="41.9">LTR</text>
<text x="514.4" y="41.9">ECO NO:</text>
<text x="519.4" y="36.8">REVISION RECORD</text>
<text x="543.6" y="41.9">APPROVED:</text>
<text x="563.4" y="41.9">DATE:</text>
<text x="311.2" y="125.2">J20-1</text>
<text x="328.9" y="121.9">P0.12</text>
<text x="354.9" y="124">1</text>
<text x="410.5" y="124">120</text>
<text x="90.7" y="131.6">3</text>
<text x="90.7" y="129">2</text>
<text x="90.7" y="126.5">1</text>
<text x="146.3" y="126.5">120</text>
<text x="146.3" y="129">119</text>
<text x="146.3" y="131.6">118</text>
<text x="279.6" y="127">P2.0</text>
<text x="311.2" y="130.3">J20-2</text>
<text x="354.9" y="131.6">4</text>
<text x="354.9" y="129">3</text>
<text x="354.9" y="126.5">2</text>
<text x="410.5" y="126.5">119</text>
<text x="410.5" y="129">118</text>
<text x="410.5" y="131.6">117</text>
<text x="447" y="129.5">P0.13</text>
<text x="90.7" y="136.7">5</text>
<text x="90.7" y="134.1">4</text>
<text x="146.3" y="134.1">117</text>
<text x="146.3" y="136.7">116</text>
<text x="208.3" y="137.9">3.3V_BOARD</text>
<text x="279.6" y="132.1">P2.1</text>
<text x="279.6" y="137.2">P2.2</text>
<text x="311.2" y="135.4">J20-3</text>
<text x="354.9" y="136.7">6</text>
<text x="354.9" y="134.1">5</text>
<text x="410.5" y="134.1">116</text>
<text x="410.5" y="136.7">115</text>
<text x="434" y="133.4">0r</text>
<text x="446.5" y="134.1">R3</text>
<text x="463.8" y="134.6">VUSB</text>
<text x="90.7" y="141.7">7</text>
<text x="90.7" y="139.2">6</text>
<text x="146.3" y="139.2">115</text>
<text x="146.3" y="141.7">114</text>
<text x="172.6" y="139.7">R33</text>
<text x="189.2" y="140.4">0r</text>
<text x="279.6" y="142.2">P2.3</text>
<text x="311.2" y="140.5">J20-4</text>
<text x="354.9" y="141.7">8</text>
<text x="354.9" y="139.2">7</text>
<text x="370.8" y="141.7">*</text>
<text x="396.2" y="141.7">*</text>
<text x="410.5" y="139.2">114</text>
<text x="410.5" y="141.7">113</text>
<text x="434" y="142.2">0r</text>
<text x="446.9" y="141.7">R34</text>
<text x="463.8" y="142.2">VCCM_DIG</text>
<text x="89" y="149.4">10</text>
<text x="90.7" y="146.8">9</text>
<text x="90.7" y="144.3">8</text>
<text x="106.7" y="144.3">*</text>
<text x="106.7" y="146.8">*</text>
<text x="106.7" y="149.3">*</text>
<text x="132.1" y="144.3">*</text>
<text x="132.1" y="146.8">*</text>
<text x="132.1" y="149.3">*</text>
<text x="146.3" y="144.3">113</text>
<text x="146.3" y="146.8">112</text>
<text x="146.3" y="149.4">111</text>
<text x="171.4" y="147.3">R23</text>
<text x="189.2" y="148.1">0r</text>
<text x="208.3" y="145.5">VCCM_ANA</text>
<text x="279.6" y="147.3">P2.4</text>
<text x="311.2" y="145.5">J20-5</text>
<text x="353.2" y="149.4">11</text>
<text x="353.2" y="146.8">10</text>
<text x="354.9" y="144.3">9</text>
<text x="370.8" y="144.3">*</text>
<text x="370.8" y="146.8">*</text>
<text x="370.8" y="149.3">*</text>
<text x="396.2" y="144.3">*</text>
<text x="396.2" y="146.8">*</text>
<text x="396.2" y="149.3">*</text>
<text x="410.5" y="144.3">112</text>
<text x="410.5" y="146.8">111</text>
<text x="410.5" y="149.4">110</text>
<text x="89" y="154.4">12</text>
<text x="89" y="151.9">11</text>
<text x="106.7" y="151.9">*</text>
<text x="132.1" y="151.9">*</text>
<text x="146.3" y="151.9">110</text>
<text x="146.3" y="154.4">109</text>
<text x="279.6" y="152.4">P2.5</text>
<text x="311.2" y="150.6">J20-6</text>
<text x="311.2" y="155.7">J20-8</text>
<text x="353.2" y="154.4">13</text>
<text x="353.2" y="151.9">12</text>
<text x="410.5" y="151.9">109</text>
<text x="410.5" y="154.4">108</text>
<text x="447" y="153.7">P0.14</text>
<text x="89" y="159.5">14</text>
<text x="89" y="157">13</text>
<text x="146.3" y="157">108</text>
<text x="146.3" y="159.5">107</text>
<text x="279.6" y="157.5">P1.0</text>
<text x="311.2" y="160.8">J20-7</text>
<text x="353.2" y="159.5">15</text>
<text x="353.2" y="157">14</text>
<text x="410.5" y="157">107</text>
<text x="410.5" y="159.5">106</text>
<text x="447" y="158.8">P0.15</text>
<text x="89" y="167.1">17</text>
<text x="89" y="164.6">16</text>
<text x="89" y="162.1">15</text>
<text x="146.3" y="162.1">106</text>
<text x="146.3" y="164.6">105</text>
<text x="146.3" y="167.1">104</text>
<text x="279.6" y="162.6">P1.1</text>
<text x="279.6" y="167.6">P1.2</text>
<text x="310.3" y="165.9">J20-10</text>
<text x="353.2" y="167.1">18</text>
<text x="353.2" y="164.6">17</text>
<text x="353.2" y="162.1">16</text>
<text x="410.5" y="162.1">105</text>
<text x="410.5" y="164.6">104</text>
<text x="410.5" y="167.1">103</text>
<text x="434.3" y="163.8">0r</text>
<text x="446.9" y="164.6">R44</text>
<text x="463.6" y="166.4">VLCD_VDD</text>
<text x="89" y="172.2">19</text>
<text x="89" y="169.7">18</text>
<text x="146.3" y="169.7">103</text>
<text x="146.3" y="172.2">102</text>
<text x="279.6" y="172.7">P1.3</text>
<text x="311.2" y="170.9">J20-9</text>
<text x="353.2" y="172.2">20</text>
<text x="353.2" y="169.7">19</text>
<text x="410.5" y="169.7">102</text>
<text x="410.5" y="172.2">101</text>
<text x="89" y="179.8">22</text>
<text x="89" y="177.3">21</text>
<text x="89" y="174.8">20</text>
<text x="146.3" y="174.8">101</text>
<text x="146.3" y="177.3">100</text>
<text x="146.3" y="179.8">99</text>
<text x="279.6" y="177.8">P1.4</text>
<text x="310.3" y="176">J20-12</text>
<text x="353.2" y="179.8">23</text>
<text x="353.2" y="177.3">22</text>
<text x="353.2" y="174.8">21</text>
<text x="410.5" y="174.8">100</text>
<text x="410.5" y="177.3">99</text>
<text x="410.5" y="179.8">98</text>
<text x="434.3" y="176.5">0r</text>
<text x="446.9" y="177.3">R35</text>
<text x="463.6" y="179.1">3.3V_BOARD</text>
<text x="89" y="184.9">24</text>
<text x="89" y="182.4">23</text>
<text x="146.3" y="182.4">98</text>
<text x="146.3" y="184.9">97</text>
<text x="279.6" y="182.9">P1.5</text>
<text x="310.3" y="181.1">J20-11</text>
<text x="353.2" y="184.9">25</text>
<text x="353.2" y="182.4">24</text>
<text x="410.5" y="182.4">97</text>
<text x="410.5" y="184.9">96</text>
<text x="89" y="190">26</text>
<text x="89" y="187.5">25</text>
<text x="146.3" y="187.5">96</text>
<text x="146.3" y="190">95</text>
<text x="279.6" y="188">P1.6</text>
<text x="310.3" y="191.3">J20-13</text>
<text x="310.3" y="186.2">J20-14</text>
<text x="353.2" y="190">27</text>
<text x="353.2" y="187.5">26</text>
<text x="410.5" y="187.5">95</text>
<text x="410.5" y="190">94</text>
<text x="434.3" y="186.7">0r</text>
<text x="446.9" y="187.4">R36</text>
<text x="463.6" y="189.2">VDD_IO</text>
<text x="89" y="197.6">29</text>
<text x="89" y="195.1">28</text>
<text x="89" y="192.5">27</text>
<text x="146.3" y="192.5">94</text>
<text x="146.3" y="195.1">93</text>
<text x="146.3" y="197.6">92</text>
<text x="279.6" y="193">P1.7</text>
<text x="310.3" y="196.3">J20-19</text>
<text x="353.2" y="197.6">30</text>
<text x="353.2" y="195.1">29</text>
<text x="353.2" y="192.5">28</text>
<text x="373.4" y="197.6">*</text>
<text x="410.5" y="192.5">93</text>
<text x="410.5" y="195.1">92</text>
<text x="410.5" y="197.6">91</text>
<text x="89" y="202.7">31</text>
<text x="89" y="200.2">30</text>
<text x="109.2" y="200.1">*</text>
<text x="109.2" y="202.7">*</text>
<text x="146.3" y="200.2">91</text>
<text x="146.3" y="202.7">90</text>
<text x="279.6" y="198.1">P1.8</text>
<text x="279.6" y="203.2">P1.9</text>
<text x="310.3" y="201.4">J20-15</text>
<text x="353.2" y="202.7">32</text>
<text x="353.2" y="200.2">31</text>
<text x="373.4" y="200.1">*</text>
<text x="410.5" y="200.2">90</text>
<text x="410.5" y="202.7">89</text>
<text x="447.5" y="198.9">J20-20</text>
<text x="447.5" y="204">J20-22</text>
<text x="474" y="200.7">P1.11</text>
<text x="89" y="207.8">33</text>
<text x="89" y="205.2">32</text>
<text x="146.3" y="205.2">89</text>
<text x="146.3" y="207.8">88</text>
<text x="179.1" y="207">J5-12</text>
<text x="207" y="209">P0.15</text>
<text x="277.9" y="208.3">P1.10</text>
<text x="310.3" y="206.5">J20-21</text>
<text x="353.2" y="207.8">34</text>
<text x="353.2" y="205.2">33</text>
<text x="373.4" y="207.8">*</text>
<text x="410.5" y="205.2">88</text>
<text x="410.5" y="207.8">87</text>
<text x="447.5" y="209">J20-24</text>
<text x="474" y="205.7">P1.13</text>
<text x="89" y="215.4">36</text>
<text x="89" y="212.9">35</text>
<text x="89" y="210.3">34</text>
<text x="109.2" y="210.3">*</text>
<text x="109.2" y="212.8">*</text>
<text x="146.3" y="210.3">87</text>
<text x="146.3" y="212.9">86</text>
<text x="146.3" y="215.4">85</text>
<text x="179.1" y="212.1">J5-11</text>
<text x="207" y="214.1">P0.14</text>
<text x="277.9" y="213.4">P1.12</text>
<text x="310.3" y="211.6">J20-23</text>
<text x="353.2" y="215.4">37</text>
<text x="353.2" y="212.9">36</text>
<text x="353.2" y="210.3">35</text>
<text x="373.4" y="210.3">*</text>
<text x="410.5" y="210.3">86</text>
<text x="410.5" y="212.9">85</text>
<text x="410.5" y="215.4">84</text>
<text x="447.5" y="214.1">J20-26</text>
<text x="474" y="210.8">P1.15</text>
<text x="474" y="215.9">P2.11</text>
<text x="89" y="220.5">38</text>
<text x="89" y="217.9">37</text>
<text x="146.3" y="217.9">84</text>
<text x="146.3" y="220.5">83</text>
<text x="179.1" y="217.2">J5-10</text>
<text x="207" y="219.2">P0.13</text>
<text x="277.9" y="218.4">P1.14</text>
<text x="310.3" y="216.7">J20-25</text>
<text x="310.3" y="221.7">J20-27</text>
<text x="353.2" y="220.5">39</text>
<text x="353.2" y="217.9">38</text>
<text x="410.5" y="217.9">83</text>
<text x="410.5" y="220.5">82</text>
<text x="447.5" y="219.2">J20-28</text>
<text x="474" y="221">P2.12</text>
<text x="89" y="225.6">40</text>
<text x="89" y="223">39</text>
<text x="146.3" y="223">82</text>
<text x="146.3" y="225.6">81</text>
<text x="180" y="227.3">J5-8</text>
<text x="180" y="222.2">J5-9</text>
<text x="207" y="224.3">P0.12</text>
<text x="277.9" y="223.5">P2.10</text>
<text x="310.3" y="226.8">J20-29</text>
<text x="353.2" y="225.6">41</text>
<text x="353.2" y="223">40</text>
<text x="410.5" y="223">81</text>
<text x="410.5" y="225.6">80</text>
<text x="447.5" y="224.3">J20-30</text>
<text x="474" y="226.1">P2.15</text>
<text x="89" y="233.2">43</text>
<text x="89" y="230.6">42</text>
<text x="89" y="228.1">41</text>
<text x="146.3" y="228.1">80</text>
<text x="146.3" y="230.6">79</text>
<text x="146.3" y="233.2">78</text>
<text x="180" y="232.4">J5-7</text>
<text x="207" y="229.3">P0.11</text>
<text x="279.6" y="233.7">P2.8</text>
<text x="279.6" y="228.6">P2.9</text>
<text x="310.3" y="231.9">J20-31</text>
<text x="353.2" y="233.2">44</text>
<text x="353.2" y="230.6">43</text>
<text x="353.2" y="228.1">42</text>
<text x="410.5" y="228.1">79</text>
<text x="410.5" y="230.6">78</text>
<text x="410.5" y="233.2">77</text>
<text x="447.5" y="229.4">J20-32</text>
<text x="474" y="231.1">P3.10</text>
<text x="89" y="238.3">45</text>
<text x="89" y="235.7">44</text>
<text x="146.3" y="235.7">77</text>
<text x="146.3" y="238.3">76</text>
<text x="180" y="237.5">J5-6</text>
<text x="207" y="234.4">P0.10</text>
<text x="207" y="239.5">P4.2</text>
<text x="279.6" y="238.8">P2.7</text>
<text x="310.3" y="237">J20-33</text>
<text x="353.2" y="238.3">46</text>
<text x="353.2" y="235.7">45</text>
<text x="410.5" y="235.7">76</text>
<text x="410.5" y="238.3">75</text>
<text x="447.5" y="234.4">J20-34</text>
<text x="447.5" y="239.5">J20-36</text>
<text x="474" y="236.2">P2.13</text>
<text x="89" y="245.9">48</text>
<text x="89" y="243.3">47</text>
<text x="89" y="240.8">46</text>
<text x="146.3" y="240.8">75</text>
<text x="146.3" y="243.3">74</text>
<text x="146.3" y="245.9">73</text>
<text x="180" y="242.6">J5-5</text>
<text x="207" y="244.6">P4.1</text>
<text x="279.6" y="243.8">P2.6</text>
<text x="310.3" y="242.1">J20-35</text>
<text x="353.2" y="245.9">49</text>
<text x="353.2" y="243.3">48</text>
<text x="353.2" y="240.8">47</text>
<text x="410.5" y="240.8">74</text>
<text x="410.5" y="243.3">73</text>
<text x="410.5" y="245.9">72</text>
<text x="447.5" y="244.6">J20-38</text>
<text x="474" y="241.3">P3.11</text>
<text x="89" y="251">50</text>
<text x="89" y="248.4">49</text>
<text x="104.1" y="250.9">*</text>
<text x="146.3" y="248.4">72</text>
<text x="146.3" y="251">71</text>
<text x="180" y="247.6">J5-4</text>
<text x="207" y="249.7">P4.0</text>
<text x="277.9" y="248.9">P2.14</text>
<text x="310.3" y="247.1">J20-37</text>
<text x="353.2" y="251">51</text>
<text x="353.2" y="248.4">50</text>
<text x="368.3" y="248.4">*</text>
<text x="410.5" y="248.4">71</text>
<text x="410.5" y="251">70</text>
<text x="447.5" y="249.7">J20-40</text>
<text x="473.7" y="247.6">P3.0</text>
<text x="89" y="256">52</text>
<text x="89" y="253.5">51</text>
<text x="146.3" y="253.5">70</text>
<text x="146.3" y="256">69</text>
<text x="180" y="257.8">J5-2</text>
<text x="180" y="252.7">J5-3</text>
<text x="207" y="254.7">P3.14</text>
<text x="279.8" y="255.3">P3.2</text>
<text x="310.3" y="252.2">J20-39</text>
<text x="310.3" y="257.3">J20-41</text>
<text x="353.2" y="256">53</text>
<text x="353.2" y="253.5">52</text>
<text x="410.5" y="253.5">69</text>
<text x="410.5" y="256">68</text>
<text x="447.5" y="254.8">J20-18</text>
<text x="473.7" y="252.7">P3.1</text>
<text x="473.7" y="257.8">P3.3</text>
<text x="52.3" y="263.9">DGND1</text>
<text x="89" y="263.7">55</text>
<text x="89" y="261.1">54</text>
<text x="89" y="258.6">53</text>
<text x="110.9" y="263.6">CONNECTOR</text>
<text x="146.3" y="258.6">68</text>
<text x="146.3" y="261.1">67</text>
<text x="146.3" y="263.7">66</text>
<text x="180" y="262.9">J5-1</text>
<text x="207" y="259.8">P3.13</text>
<text x="279.8" y="260.4">P3.4</text>
<text x="310.3" y="262.4">J20-43</text>
<text x="353.2" y="263.7">56</text>
<text x="353.2" y="261.1">55</text>
<text x="353.2" y="258.6">54</text>
<text x="375" y="261.1">CONNECTOR</text>
<text x="376.1" y="263.6">STANDARD</text>
<text x="410.5" y="258.6">67</text>
<text x="410.5" y="261.1">66</text>
<text x="410.5" y="263.7">65</text>
<text x="447.5" y="259.8">J20-42</text>
<text x="473.7" y="262.9">P3.5</text>
<text x="89" y="268.7">57</text>
<text x="89" y="266.2">56</text>
<text x="111.9" y="266.2">STANDARD</text>
<text x="116.7" y="268.7">SDP</text>
<text x="146.3" y="266.2">65</text>
<text x="146.3" y="268.7">64</text>
<text x="207" y="264.9">P3.12</text>
<text x="279.6" y="269.2">P3.8</text>
<text x="279.8" y="265.4">P3.6</text>
<text x="310.3" y="267.5">J20-16</text>
<text x="353.2" y="268.7">58</text>
<text x="353.2" y="266.2">57</text>
<text x="380.8" y="266.2">SDP</text>
<text x="410.5" y="266.2">64</text>
<text x="410.5" y="268.7">63</text>
<text x="447.5" y="264.9">J20-44</text>
<text x="473.7" y="268">P3.7</text>
<text x="89" y="273.8">59</text>
<text x="89" y="271.3">58</text>
<text x="146.3" y="271.3">63</text>
<text x="146.3" y="273.8">62</text>
<text x="353.2" y="273.8">60</text>
<text x="353.2" y="271.3">59</text>
<text x="410.5" y="271.3">62</text>
<text x="410.5" y="273.8">61</text>
<text x="447.5" y="270">J20-17</text>
<text x="474" y="271.8">P3.9</text>
<text x="89" y="276.4">60</text>
<text x="146.3" y="276.4">61</text>
<text x="359.2" y="279.6">J6</text>
<text x="95.1" y="282.2">J1</text>
<text x="162.6" y="294.6">EXT INT = P4.0 and P0.10</text>
<text x="157.5" y="302.3">DO NOT POPULATE TESTPOINTS</text>
<text x="260.4" y="315">EXT INT = P3.4</text>
<text x="489" y="313.7">DO NOT POPULATE TESTPOINTS</text>
<text x="448.1" y="355.6">COMPANY:</text>
<text x="448.1" y="368.3">TITLE:</text>
<text x="384.6" y="377.2">DRAWN:</text>
<text x="422.7" y="377.2">DATED:</text>
<text x="384.6" y="387.3">CHECKED:</text>
<text x="422.7" y="387.3">DATED:</text>
<text x="458.5" y="388.6">CODE:</text>
<text x="482.6" y="388.6">SIZE:</text>
<text x="519.4" y="388.6">DRAWING NO:</text>
<text x="563.9" y="388.6">REV:</text>
<text x="384.6" y="397.5">QUALITY CONTROL:</text>
<text x="422.7" y="397.5">DATED:</text>
<text x="384.6" y="407.7">RELEASED:</text>
<text x="422.7" y="407.7">DATED:</text>
<text x="448.3" y="411.5">SCALE:</text>
<text x="529.6" y="411.5">SHEET:</text>
<text x="550.7" y="411.5">OF</text>
</g>
</svg>
